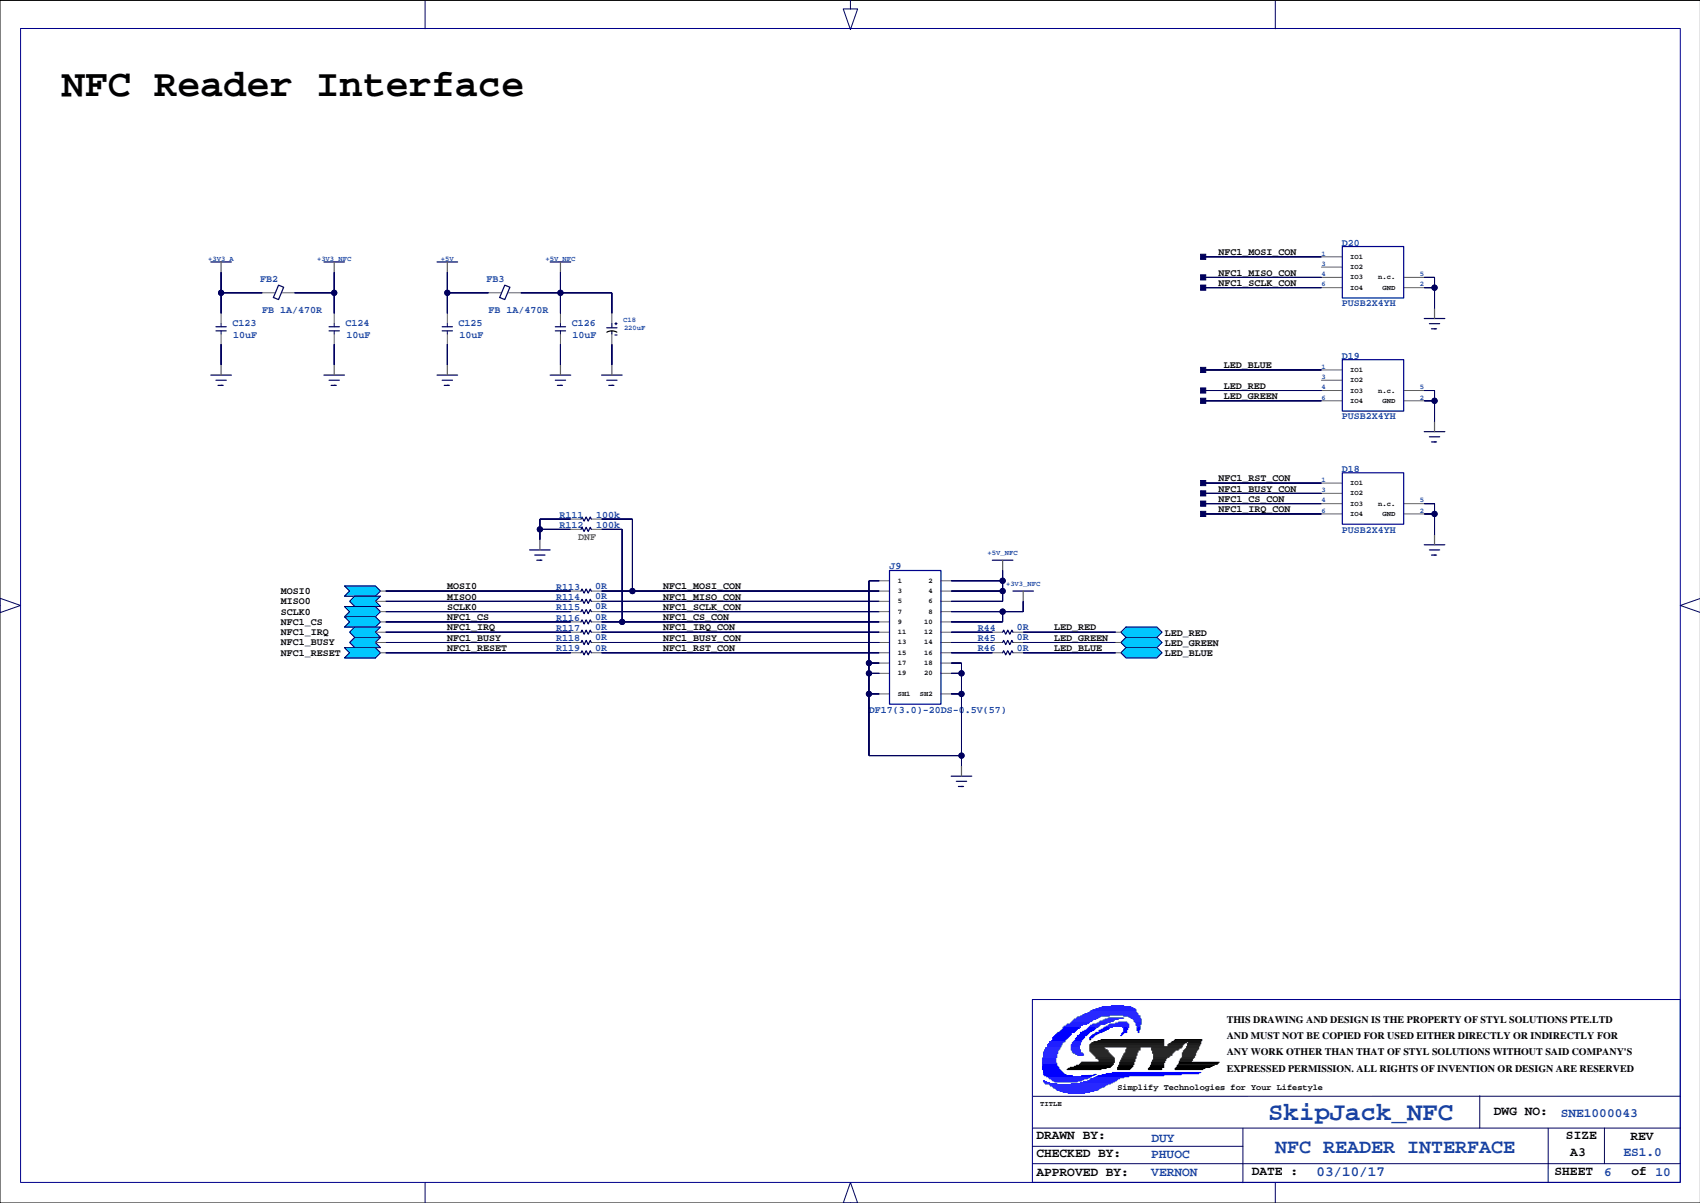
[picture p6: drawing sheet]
<svg xmlns="http://www.w3.org/2000/svg" width="420mm" height="297mm" viewBox="0 0 420 297" stroke-linecap="round" stroke-linejoin="round" font-family="sans-serif">
<path d="M419.9 .1h-419.9v296.9h419.9M290.9 262.8h9.7M291.1 262.6h9.7M291.2 262.5h9.7M301.1 262.3h-9.9" fill="none" stroke="#000" stroke-width=".25"/>
<g fill="none" stroke="#606060" stroke-width=".25">
<path d="M54.6 77.4v2.5M64.8 72.3h3M69.7 72.3h3.1M82.5 77.4v2.5M110.5 77.4v2.5M120.6 72.3h3.1M125.6 72.3h3M138.4 77.4v2.5M151.1 77.4v2.5M326.3 63.4h5.1M326.3 71h5.1M326.3 66h5.1"/>
<path d="M326.3 68.5h5.1M346.6 71h5.1M346.6 68.5h5.1M54.6 82.5v2.5M82.5 82.5v2.5M110.5 82.5v2.5M138.4 82.5v2.5M151.1 82.5v2.5M326.3 91.3h5.1M326.3 99h5.1M326.3 93.9h5.1M326.3 96.4h5.1"/>
<path d="M346.6 99h5.1M346.6 96.4h5.1M326.3 119.3h5.1M140.9 128.2h2.6M140.9 130.7h2.6M146 128.2h2.6M146 130.7h2.6M326.3 126.9h5.1M326.3 121.8h5.1M326.3 124.4h5.1M346.6 126.9h5.1M346.6 124.4h5.1"/>
<path d="M92.7 148.5h2.5M92.7 156.1h2.5M92.7 158.6h2.5M94 145.9h1.2M94 151h1.2M94 153.6h1.2M140.9 145.9h2.6M140.9 148.5h2.6M140.9 151h2.6M140.9 153.6h2.6M140.9 156.1h2.6M140.9 158.6h2.6"/>
<path d="M146 145.9h2.6M146 148.5h2.6M146 151h2.6M146 153.6h2.6M146 156.1h2.6M146 158.6h2.6M217.1 145.9h2.6M217.1 148.5h2.6M217.1 151h2.6M217.1 153.6h2.6M217.1 156.1h2.6M217.1 158.6h2.6"/>
<path d="M217.1 143.4h2.6M232.4 145.9h2.5M232.4 148.5h2.5M232.4 151h2.5M232.4 153.6h2.5M232.4 156.1h2.5M232.4 158.6h2.5M232.4 143.4h2.5M245.1 156.1h2.5M245.1 158.6h2.5M250.1 156.1h2.6M250.1 158.6h2.6"/>
<path d="M275.5 156.1h1.3M275.5 158.6h1.3M94 161.2h1.2M140.9 161.2h2.6M146 161.2h2.6M217.1 161.2h2.6M217.1 171.3h2.6M217.1 163.7h2.6M217.1 166.3h2.6M232.4 161.2h2.5M232.4 171.3h2.5M232.4 163.7h2.5"/>
<path d="M232.4 166.3h2.5M245.1 161.2h2.5M250.1 161.2h2.6M275.5 161.2h1.3"/>
</g>
<g fill="none" stroke="#00005e" stroke-width=".3">
<path d="M52.1 64.7h5M68.8 70.4l1.3 .5-1.3 3.1-1.3-.5zM80 64.7h5.1M107.9 64.7h5.1M124.7 70.4l1.2 .5-1.2 3.1-1.3-.5zM135.9 64.7h5M151.1 79.9v1M151.9 79.9h.5M152.1 79.7v.5M351.7 78.6h5.1M353 79.9h2.5M52.1 92.6h5"/>
<path d="M53.3 80.7h2.6M53.3 81.7h2.6M53.3 93.9h2.6M53.8 95.2h1.3M54.6 95.2h.1M80 92.6h5.1M81.3 80.7h2.5M81.3 81.7h2.5M81.3 93.9h2.5M81.8 95.2h1.2M82.5 95.2h.1M107.9 92.6h5.1"/>
<path d="M109.2 80.7h2.5M109.2 81.7h2.5M109.2 93.9h2.5M109.7 95.2h1.3M110.5 95.2h.1M135.9 92.6h5M137.1 80.7h2.6M137.1 81.7h2.6M137.1 93.9h2.6M137.6 95.2h1.3M138.4 95.2h.1M148.6 92.6h5"/>
<path d="M149.8 93.9h2.6M149.8 80.9h2.6M150.3 95.2h1.3M151.1 95.2h.1M151.1 81.7v.8M151.9 82.7h.5M353.5 81.2h1.3M354.2 81.2h.1M351.7 106.6h5.1M353 107.9h2.5M353.5 109.1h1.3M354.2 109.1h.1"/>
<path d="M130.8 135.8h5.1M132.1 137.1h2.5M132.6 138.3h1.2M133.3 138.3h.1M143.5 128.2l.2-.5 .5 1 .5-1 .6 1 .5-1 .2 .5M143.5 130.7l.2-.5 .5 1 .5-1 .6 1 .5-1 .2 .5M245.1 138.3h5M351.7 134.5h5.1M353 135.8h2.5M353.5 137.1h1.3M354.2 137.1h.1M143.5 145.9l.2-.5 .5 1.1 .5-1.1 .6 1.1 .5-1.1 .2 .5"/>
<path d="M143.5 148.5l.2-.5 .5 1 .5-1 .6 1 .5-1 .2 .5M143.5 151l.2-.5 .5 1 .5-1 .6 1 .5-1 .2 .5M143.5 153.6l.2-.5 .5 1 .5-1 .6 1 .5-1 .2 .5M143.5 156.1l.2-.5 .5 1 .5-1 .6 1 .5-1 .2 .5M143.5 158.6l.2-.5 .5 1 .5-1 .6 1 .5-1 .2 .5M247.6 156.1l.2-.5 .6 1 .5-1 .5 1 .5-1 .2 .5M247.6 158.6l.2-.5 .6 1 .5-1 .5 1 .5-1 .2 .5M250.1 145.9h5.1M143.5 161.2l.2-.5 .5 1 .5-1 .6 1 .5-1 .2 .5M247.6 161.2l.2-.5 .6 1 .5-1 .5 1 .5-1 .2 .5M234.9 191.7h5.1M236.2 192.9h2.5"/>
<path d="M236.7 194.2h1.2M237.4 194.2h.1"/>
</g>
<g fill="none" stroke="#606060" stroke-width=".3">
<path d="M54.6 64.7v2.5M82.5 64.7v2.5M110.5 64.7v2.5M138.4 64.7v2.5M354.2 76.1v2.5M54.6 90.1v2.5M82.5 90.1v2.5M110.5 90.1v2.5M138.4 90.1v2.5M151.1 90.1v2.5M354.2 104v2.6M133.3 133.2v2.6"/>
<path d="M247.6 138.3v2.6M354.2 132v2.5M252.7 145.9v2.6M237.4 189.1v2.6"/>
</g>
<g fill="none" stroke="#00005e" stroke-width=".25">
<path d="M210 0v2.2h1.8l-1.8 5.1-1.8-5.1h1.8M105 .2v6.9M314.9 .2v6.9M54.6 67.2v10.2M54.6 79.9v.8M54.6 72.3h10.2M72.8 72.3h9.7M82.5 67.2v10.2M82.5 79.9v.8M110.5 67.2v10.2M110.5 79.9v.8M110.5 72.3h10.1"/>
<path d="M128.6 72.3h22.5v5.1M138.4 67.2v10.2M138.4 79.9v.8M297.1 63.4h29.2M297.1 68.5h29.2M297.1 71h29.2M351.7 68.5h2.5v7.6M351.7 71h2.5M54.6 81.7v.8M54.6 85v5.1M82.5 81.7v.8M82.5 85v5.1"/>
<path d="M110.5 81.7v.8M110.5 85v5.1M138.4 81.7v.8M138.4 85v5.1M151.1 85v5.1M297.1 99h29.2M297.1 96.4h29.2M297.1 91.3h29.2M351.7 96.4h2.5v7.6M351.7 99h2.5M297.1 119.3h29.2M133.3 130.7h7.6"/>
<path d="M140.9 128.2h-7.6v5M148.6 130.7h5v22.9M148.6 128.2h7.6v17.7M297.1 124.4h29.2M297.1 126.9h29.2M297.1 121.8h29.2M351.7 124.4h2.5v7.6M351.7 126.9h2.5M-.1 149.5l.1-1.8 5.1 1.8-5.1 1.8v-1.8M85.1 144.7h7.6l1.3 1.2-1.3 1.3h-7.6l1.2-1.3zM85.1 149.8h7.6l1.3 1.2-1.3 1.3h-7.6l1.2-1.3zM85.1 152.3h7.6l1.3 1.3-1.3 1.2h-7.6l1.2-1.2z"/>
<path d="M85.1 159.9h7.6l1.3 1.3-1.3 1.2h-7.6l1.2-1.2zM86.3 148.5l1.3-1.3h6.4l-1.3 1.3 1.3 1.3h-6.4zM86.3 156.1l1.3-1.3h6.4l-1.3 1.3 1.3 1.3h-6.4zM86.3 158.6l1.3-1.2h6.4l-1.3 1.2 1.3 1.3h-6.4zM95.2 153.6h45.7M95.2 148.5h45.7M95.2 151h45.7M95.2 145.9h45.7M95.2 156.1h45.7M95.2 158.6h45.7M148.6 153.6h68.5M148.6 148.5h68.5"/>
<path d="M148.6 151h68.5M148.6 145.9h68.5M148.6 156.1h68.5M148.6 158.6h68.5M217.1 143.4h-2.5v43.2h22.8M234.9 145.9h12.7M234.9 156.1h10.2M234.9 158.6h10.2M234.9 143.4h12.7M247.6 151v2.6h-12.7M247.6 140.9v7.6h-12.7M252.7 148.5v2.5h-17.8"/>
<path d="M252.7 156.1h22.8M252.7 158.6h22.8M276.8 156.1l1.3-1.3h7.6l1.3 1.3-1.3 1.3h-7.6zM276.8 158.6l1.3-1.2h7.6l1.3 1.2-1.3 1.3h-7.6zM419.9 147.8l-5 1.7 5 1.7M95.2 161.2h45.7M148.6 161.2h68.5M214.6 166.3h2.5M214.6 171.3h2.5M214.6 163.7h2.5M234.9 161.2h10.2M234.9 163.7h2.5v25.4"/>
<path d="M234.9 166.3h2.5M234.9 171.3h2.5M252.7 161.2h22.8M276.8 161.2l1.3-1.3h7.6l1.3 1.3-1.3 1.2h-7.6zM254.9 278.5h160M306.9 278.5v13.5M365.4 270.5v8M382.3 278.5v13.5M396.2 278.5v8.8M414.9 270.7h-159.9M105 292v5.1M210 297h1.8l-1.8-5-1.8 5 1.8 .1"/>
<path d="M254.9 287.3h160M254.9 283h52M314.9 292v5.1"/>
<circle cx="54.6" cy="72.3" r=".64"/>
<circle cx="82.5" cy="72.3" r=".64"/>
<circle cx="110.5" cy="72.3" r=".64"/>
<circle cx="138.4" cy="72.3" r=".64"/>
<circle cx="354.2" cy="71" r=".64"/>
<circle cx="354.2" cy="99" r=".64"/>
<circle cx="133.3" cy="130.7" r=".64"/>
<circle cx="354.2" cy="126.9" r=".64"/>
<circle cx="153.6" cy="153.6" r=".64"/>
<circle cx="156.2" cy="145.9" r=".64"/>
<circle cx="247.6" cy="143.4" r=".64"/>
<circle cx="247.6" cy="145.9" r=".64"/>
<circle cx="247.6" cy="151" r=".64"/>
<circle cx="214.6" cy="171.3" r=".64"/>
<circle cx="214.6" cy="163.7" r=".64"/>
<circle cx="214.6" cy="166.3" r=".64"/>
<circle cx="237.4" cy="171.3" r=".64"/>
<circle cx="237.4" cy="166.3" r=".64"/>
<circle cx="237.4" cy="186.6" r=".64"/>
</g>
<g fill="#00005e" stroke="#00005e" stroke-width=".25">
<path d="M54.6 72.3v5.1z" fill-rule="evenodd"/>
<path d="M54.6 67.2v5.1z" fill-rule="evenodd"/>
<path d="M54.6 72.3h10.2z" fill-rule="evenodd"/>
<path d="M54.6 85v5.1z" fill-rule="evenodd"/>
<path d="M72.8 72.3h9.7z" fill-rule="evenodd"/>
<path d="M82.5 67.2v5.1z" fill-rule="evenodd"/>
<path d="M82.5 72.3v5.1z" fill-rule="evenodd"/>
<path d="M82.5 85v5.1z" fill-rule="evenodd"/>
<path d="M110.5 85v5.1z" fill-rule="evenodd"/>
<path d="M128.6 72.3h9.8z" fill-rule="evenodd"/>
<path d="M138.4 67.2v5.1z" fill-rule="evenodd"/>
<path d="M138.4 72.3v5.1z" fill-rule="evenodd"/>
<path d="M151.1 72.3v5.1z" fill-rule="evenodd"/>
<path d="M138.4 72.3h12.7z" fill-rule="evenodd"/>
<path d="M138.4 85v5.1z" fill-rule="evenodd"/>
<path d="M110.5 72.3h10.1z" fill-rule="evenodd"/>
<path d="M110.5 67.2v5.1z" fill-rule="evenodd"/>
<path d="M110.5 72.3v5.1z" fill-rule="evenodd"/>
<path d="M148.6 153.6h5z" fill-rule="evenodd"/>
<path d="M148.6 130.7h5z" fill-rule="evenodd"/>
<path d="M153.6 130.7v22.9z" fill-rule="evenodd"/>
<path d="M153.6 153.6h63.5z" fill-rule="evenodd"/>
<path d="M148.6 148.5h68.5z" fill-rule="evenodd"/>
<path d="M148.6 151h68.5z" fill-rule="evenodd"/>
<path d="M148.6 145.9h7.6z" fill-rule="evenodd"/>
<path d="M148.6 128.2h7.6z" fill-rule="evenodd"/>
<path d="M156.2 145.9h60.9z" fill-rule="evenodd"/>
<path d="M156.2 128.2v17.7z" fill-rule="evenodd"/>
<path d="M133.3 128.2v2.5z" fill-rule="evenodd"/>
<path d="M133.3 130.7v2.5z" fill-rule="evenodd"/>
<path d="M133.3 128.2h7.6z" fill-rule="evenodd"/>
<path d="M133.3 130.7h7.6z" fill-rule="evenodd"/>
<path d="M95.2 145.9h45.7z" fill-rule="evenodd"/>
<path d="M95.2 148.5h45.7z" fill-rule="evenodd"/>
<path d="M95.2 151h45.7z" fill-rule="evenodd"/>
<path d="M95.2 153.6h45.7z" fill-rule="evenodd"/>
<path d="M95.2 156.1h45.7z" fill-rule="evenodd"/>
<path d="M95.2 158.6h45.7z" fill-rule="evenodd"/>
<path d="M95.2 161.2h45.7z" fill-rule="evenodd"/>
<path d="M151.1 85v5.1z" fill-rule="evenodd"/>
<path d="M148.6 161.2h68.5z" fill-rule="evenodd"/>
<path d="M148.6 156.1h68.5z" fill-rule="evenodd"/>
<path d="M148.6 158.6h68.5z" fill-rule="evenodd"/>
<path d="M247.6 143.4v2.5z" fill-rule="evenodd"/>
<path d="M234.9 148.5h12.7z" fill-rule="evenodd"/>
<path d="M247.6 145.9v2.6z" fill-rule="evenodd"/>
<path d="M247.6 140.9v2.5z" fill-rule="evenodd"/>
<path d="M234.9 145.9h12.7z" fill-rule="evenodd"/>
<path d="M234.9 143.4h12.7z" fill-rule="evenodd"/>
<path d="M252.7 156.1h22.8z" fill-rule="evenodd"/>
<path d="M234.9 156.1h10.2z" fill-rule="evenodd"/>
<path d="M234.9 158.6h10.2z" fill-rule="evenodd"/>
<path d="M234.9 161.2h10.2z" fill-rule="evenodd"/>
<path d="M252.7 161.2h22.8z" fill-rule="evenodd"/>
<path d="M252.7 158.6h22.8z" fill-rule="evenodd"/>
<path d="M247.6 151v2.6z" fill-rule="evenodd"/>
<path d="M234.9 153.6h12.7z" fill-rule="evenodd"/>
<path d="M234.9 151h12.7z" fill-rule="evenodd"/>
<path d="M247.6 151h5.1z" fill-rule="evenodd"/>
<path d="M252.7 148.5v2.5z" fill-rule="evenodd"/>
<path d="M237.4 186.6v2.5z" fill-rule="evenodd"/>
<path d="M214.6 166.3h2.5z" fill-rule="evenodd"/>
<path d="M214.6 171.3h2.5z" fill-rule="evenodd"/>
<path d="M234.9 171.3h2.5z" fill-rule="evenodd"/>
<path d="M237.4 163.7v2.6z" fill-rule="evenodd"/>
<path d="M214.6 163.7h2.5z" fill-rule="evenodd"/>
<path d="M214.6 171.3v15.3z" fill-rule="evenodd"/>
<path d="M214.6 166.3v5z" fill-rule="evenodd"/>
<path d="M234.9 163.7h2.5z" fill-rule="evenodd"/>
<path d="M234.9 166.3h2.5z" fill-rule="evenodd"/>
<path d="M214.6 143.4h2.5z" fill-rule="evenodd"/>
<path d="M214.6 163.7v2.6z" fill-rule="evenodd"/>
<path d="M214.6 143.4v20.3z" fill-rule="evenodd"/>
<path d="M237.4 171.3v15.3z" fill-rule="evenodd"/>
<path d="M214.6 186.6h22.8z" fill-rule="evenodd"/>
<path d="M237.4 166.3v5z" fill-rule="evenodd"/>
<path d="M297.1 124.4h29.2z" fill-rule="evenodd"/>
<path d="M296.5 123.7h1.2v1.3h-1.2z" fill-rule="evenodd"/>
<path d="M297.1 63.4h29.2z" fill-rule="evenodd"/>
<path d="M296.5 62.8h1.2v1.2h-1.2z" fill-rule="evenodd"/>
<path d="M351.7 124.4h2.5z" fill-rule="evenodd"/>
<path d="M354.2 126.9v5.1z" fill-rule="evenodd"/>
<path d="M351.7 126.9h2.5z" fill-rule="evenodd"/>
<path d="M354.2 124.4v2.5z" fill-rule="evenodd"/>
<path d="M354.2 96.4v2.6z" fill-rule="evenodd"/>
<path d="M354.2 99v5z" fill-rule="evenodd"/>
<path d="M351.7 99h2.5z" fill-rule="evenodd"/>
<path d="M351.7 96.4h2.5z" fill-rule="evenodd"/>
<path d="M351.7 68.5h2.5z" fill-rule="evenodd"/>
<path d="M351.7 71h2.5z" fill-rule="evenodd"/>
<path d="M354.2 71v5.1z" fill-rule="evenodd"/>
<path d="M354.2 68.5v2.5z" fill-rule="evenodd"/>
<path d="M297.1 99h29.2z" fill-rule="evenodd"/>
<path d="M296.5 98.3h1.2v1.3h-1.2z" fill-rule="evenodd"/>
<path d="M297.1 91.3h29.2z" fill-rule="evenodd"/>
<path d="M296.5 90.7h1.2v1.3h-1.2z" fill-rule="evenodd"/>
<path d="M297.1 96.4h29.2z" fill-rule="evenodd"/>
<path d="M296.5 95.8h1.2v1.3h-1.2z" fill-rule="evenodd"/>
<path d="M297.1 68.5h29.2z" fill-rule="evenodd"/>
<path d="M296.5 67.9h1.2v1.2h-1.2z" fill-rule="evenodd"/>
<path d="M297.1 71h29.2z" fill-rule="evenodd"/>
<path d="M296.5 70.4h1.2v1.3h-1.2z" fill-rule="evenodd"/>
<path d="M297.1 126.9h29.2z" fill-rule="evenodd"/>
<path d="M296.5 126.3h1.2v1.2h-1.2z" fill-rule="evenodd"/>
<path d="M297.1 119.3h29.2z" fill-rule="evenodd"/>
<path d="M296.5 118.6h1.2v1.3h-1.2z" fill-rule="evenodd"/>
<path d="M297.1 121.8h29.2z" fill-rule="evenodd"/>
<path d="M296.5 121.2h1.2v1.3h-1.2z" fill-rule="evenodd"/>
<circle cx="54.6" cy="72.3" r=".64"/>
<circle cx="82.5" cy="72.3" r=".64"/>
<circle cx="138.4" cy="72.3" r=".64"/>
<circle cx="110.5" cy="72.3" r=".64"/>
<circle cx="153.6" cy="153.6" r=".64"/>
<circle cx="156.2" cy="145.9" r=".64"/>
<circle cx="133.3" cy="130.7" r=".64"/>
<circle cx="247.6" cy="145.9" r=".64"/>
<circle cx="247.6" cy="143.4" r=".64"/>
<circle cx="247.6" cy="151" r=".64"/>
<circle cx="214.6" cy="171.3" r=".64"/>
<circle cx="214.6" cy="166.3" r=".64"/>
<circle cx="214.6" cy="163.7" r=".64"/>
<circle cx="237.4" cy="186.6" r=".64"/>
<circle cx="237.4" cy="171.3" r=".64"/>
<circle cx="237.4" cy="166.3" r=".64"/>
<circle cx="354.2" cy="126.9" r=".64"/>
<circle cx="354.2" cy="99" r=".64"/>
<circle cx="354.2" cy="71" r=".64"/>
</g>
<g fill="#00c7ff" stroke="#00c7ff" stroke-width=".25">
<path d="M85.1 144.7h7.6l1.3 1.2-1.3 1.3h-7.6h7.6h-7.6l1.2-1.3z" fill-rule="evenodd"/>
<path d="M86.3 148.5l1.3-1.3h6.4l-1.3 1.3 1.3 1.3h-6.4z" fill-rule="evenodd"/>
<path d="M85.1 149.8h7.6l1.3 1.2-1.3 1.3h-7.6h7.6h-7.6l1.2-1.3z" fill-rule="evenodd"/>
<path d="M85.1 152.3h7.6l1.3 1.3-1.3 1.2h-7.6h7.6h-7.6l1.2-1.2z" fill-rule="evenodd"/>
<path d="M85.1 159.9h7.6l1.3 1.3-1.3 1.2h-7.6h7.6h-7.6l1.2-1.2z" fill-rule="evenodd"/>
<path d="M86.3 156.1l1.3-1.3h6.4l-1.3 1.3 1.3 1.3h-6.4z" fill-rule="evenodd"/>
<path d="M86.3 158.6l1.3-1.2h6.4l-1.3 1.2 1.3 1.3h-6.4z" fill-rule="evenodd"/>
<path d="M276.8 156.1l1.3-1.3h7.6l1.3 1.3-1.3 1.3h-7.6z" fill-rule="evenodd"/>
<path d="M276.8 158.6l1.3-1.2h7.6l1.3 1.2-1.3 1.3h-7.6z" fill-rule="evenodd"/>
<path d="M276.8 161.2l1.3-1.3h7.6l1.3 1.3-1.3 1.2h-7.6z" fill-rule="evenodd"/>
</g>
<path d="M5.1 7h409.8v285h-409.8zM254.9 246.8h160v45.2h-160z" fill="none" stroke="#00008b" stroke-width=".25"/>
<g fill="none" stroke="#00f" stroke-width=".3">
<path d="M257.7 259.8h3.5M257.9 259.2h3.6M257.9 259.5h3.3M258.2 258.7h3.5M258.2 259h3.5M258.7 258h3.6M258.7 258.2h3.3M258.7 258.5h3.3M259 257.7h3.3M259.2 257.2h3.8M259.2 257.5h3.3M259.7 257h3.3"/>
<path d="M260 256.2h3.8M260 256.5h3.5M260 256.7h3.3M260.2 255.9h3.8M260.5 255.7h3.8M260.7 255.4h3.8M261 255.2h3.5M261.2 254.9h4.1M261.7 254.7h3.9M262 254.4h3.8M262.3 254.2h3.8M262.5 253.7h4.3"/>
<path d="M262.5 253.9h4.1M262.8 253.4h4M263.3 253.1h4M263.5 252.9h4.8M264.3 252.6h4.6M264.5 252.4h4.6M264.5 258h2.3M264.5 258.2h2.1M264.5 258.5h2.1M264.5 258.7h2.1M264.5 259h2.1M264.5 259.2h2.3"/>
<path d="M264.8 252.1h4.8M264.8 257.5h2M264.8 257.7h2M264.8 259.5h2M264.8 259.8h2M265 251.9h4.9M265 257.2h2.1M265.3 251.6h5.3M265.3 257h1.8M265.6 256.5h2M265.6 256.7h1.7M265.8 251.4h5.3"/>
<path d="M265.8 256.2h2M266.1 251.1h5.5M266.1 255.7h2.2M266.1 255.9h1.7M266.6 255.4h2M266.8 250.9h7.1M266.8 254.9h2.3M266.8 255.2h2.1M267.3 250.6h13.7M267.3 254.7h2.3M267.8 250.4h13.2M267.8 254.4h2.3"/>
<path d="M268.3 254.2h2.1M268.6 250.1h12.2M268.6 253.9h2M268.9 253.7h2.2M269.1 249.8h11.4M269.1 253.4h2.3M269.1 256.2h.8M269.1 256.5h.3M269.4 249.6h11.1M269.4 253.1h2.2M269.4 255.9h.7M269.6 255.7h.8"/>
<path d="M269.9 249.3h10.6M269.9 252.9h3M269.9 255.4h1M270.4 255.2h1M270.6 249.1h9.7M270.6 254.9h1.6M270.9 252.6h2.5M271.4 248.8h8.4M271.4 252.4h2.8M271.4 254.4h1.8M271.4 254.7h1.3M271.6 252.1h3.4"/>
<path d="M271.9 254.2h1.8M272.2 248.6h7.1M272.4 251.9h2.8M272.4 253.9h1.5M272.7 253.7h2M272.9 251.6h3.3M273.2 253.4h5.6M273.7 251.4h3.8M273.7 253.1h5.1M273.9 252.9h4.9M274.4 248.3h3.1M275.5 252.6h3"/>
<path d="M276.2 252.4h2.1M276.7 255.7h.3M277 255.2h.5M277 255.4h.2M277.2 253.7h1.6M277.2 254.9h1.1M277.5 250.9h4.1M277.5 253.9h1M277.5 254.2h1M277.5 254.4h.8M277.5 254.7h.8M278.8 251.1h2.8"/>
<path d="M279.3 251.4h2.3M279.8 251.6h2M280 251.9h1.8M280 252.1h1.8M280.3 252.4h1.5M280.5 252.6h1.3M280.5 252.9h1.3M280.5 253.1h1.1M280.8 253.4h.8M280.8 253.7h.8M280.8 253.9h.8M280.8 254.2h.8"/>
<path d="M280.8 254.4h.5M281 254.7h.1M281 254.9h.1M257.4 261.3h3.3M257.4 261.5h3.3M257.4 261.8h3.3M257.4 262h3.3M257.4 262.3h3.3M257.4 262.5h3.6M257.4 262.8h3.6M257.4 263.1h3.6M257.4 263.3h3.8"/>
<path d="M257.4 263.6h4.1M257.4 263.8h4.1M257.4 264.1h4.3M257.7 260h3.5M257.7 260.3h3.3M257.7 260.5h3.3M257.7 260.8h3.3M257.7 261h3.3M257.7 264.3h4.3M257.7 264.6h4.6M257.7 264.8h4.8M257.7 265.1h5.1"/>
<path d="M257.7 265.3h5.6M257.7 266.9h.2M257.7 267.1h.7M257.9 265.6h6.9M257.9 267.4h1.3M258.2 267.6h2.8M258.4 265.8h11.2M259 266.1h10.1M259.2 266.4h9.4M259.2 267.9h14.2M259.5 268.1h13.4M259.7 266.6h7.9"/>
<path d="M260 266.9h7.1M260 268.4h12.7M260.2 268.6h11.7M260.5 267.1h5.6M260.7 268.9h10.7M261 269.1h10.1M261.7 269.4h8.4M262.5 269.7h6.6M263.8 269.9h4M264.5 267.6h9.7M265 260h2.3M265.6 260.3h2"/>
<path d="M266.1 260.5h1.5M266.8 267.4h7.9M267.6 267.1h7.6M268.6 266.9h7.1M269.1 266.6h6.9M269.4 266.4h7.1M270.1 266.1h7.4M270.2 265.5l-3.1 .1M270.6 265.8h8.2M270.7 265.3h-.6M271.1 265.6h16.3M272.2 265.3h19.5"/>
<path d="M273.2 265.1h22.8M274.7 264.8h21.8"/>
</g>
<g fill="none" stroke="#000" stroke-width=".3">
<path d="M149.9 82a2.54 2.54 0 0 1 2.4 0M269.1 258h18.3M269.1 258.2h18.3M269.1 258.5h22.9M269.1 258.7h3.6M269.1 259h3.8M269.1 259.2h4.3M269.1 259.5h4.6M269.4 257.7h18M269.4 259.8h4.3M269.6 257.5h17.8M270.1 257.2h17.3"/>
<path d="M271.1 257h16.3M271.9 256.7h15.5M278 259.2h3.6M278 259.5h3M278 259.8h3M278.3 258.7h3.3M278.3 259h3.3M284.3 258.7h7.4M284.3 259h6.9M284.3 259.2h6.6M284.6 259.5h5.6M284.6 259.8h5.3"/>
<path d="M288.4 258h3.8M288.4 258.2h3.6M288.7 257.7h3.8M289.2 257.5h3.8M289.4 257.2h7.1M289.9 257h6.9M290.2 256.7h6.6M292.2 259.5h3.3M292.2 259.8h3.3M292.5 259.2h3.3M292.7 259h3.3M293 258.5h3"/>
<path d="M293 258.7h3M293.2 257.7h3.3M293.2 258h3.1M293.2 258.2h3.1M293.5 257.5h3M263.5 264.1h8.4M263.8 263.8h9.4M264.3 263.6h9.9M265.3 263.3h9.1M265.8 263.1h8.9M266.6 262.8h8.4M266.8 262.5h8.2"/>
<path d="M267.1 262.3h8.1M269.6 260h4.3M269.9 260.3h4.3M270.1 260.5h4.3M270.4 260.8h4.3M270.6 261h4.4M270.6 261.3h4.6M271.1 261.5h4.1M271.4 261.8h3.8M271.4 262h3.8M276 263.6h3.5M276 263.8h3.3"/>
<path d="M276 264.1h3M276.2 263.1h3.6M276.2 263.3h3.6M276.5 262.3h3.5M276.5 262.5h3.5M276.5 262.8h3.5M276.7 261.8h3.6M276.7 262h3.6M277 261.3h3.5M277 261.5h3.3M277.2 260.8h3.3M277.2 261h3.3"/>
<path d="M277.5 260.3h3.3M277.5 260.5h3.3M277.7 260h3.1M283.6 263.8h3.3M283.6 264.1h3.3M283.8 263.6h3.6M284.1 263.1h3.3M284.1 263.3h3.3M284.3 262.3h3.3M284.3 262.5h3.1M284.3 262.8h3.1M284.6 260h5.1"/>
<path d="M284.6 261.8h3.3M284.6 262h3M284.9 260.3h4.5M284.9 260.5h4.5M284.9 260.8h4M284.9 261h3.8M284.9 261.3h3.3M284.9 261.5h3M290.2 263.8h7.4M290.2 264.1h6.8M290.4 263.6h8.4M290.7 263.1h9.1"/>
<path d="M290.7 263.3h8.6M291.2 262h3.1M291.5 261.5h3M291.5 261.8h3M291.7 261.3h3.1M292 260h3.3M292 260.3h3.3M292 260.5h3.3M292 260.8h3M292 261h3"/>
</g>
<path d="M269.1 256.7h.1" fill="none" stroke="#00001c" stroke-width=".3"/>
<path d="M331.5 60.9h15.1v12.7h-15.1zM331.5 88.8h15.1v12.7h-15.1zM331.5 116.7h15.1v12.7h-15.1zM219.7 140.9h12.7v33h-12.7z" fill="none" stroke="#00008b" stroke-width=".3"/>
<text font-size="9.5" x="15.2" y="23.6">NFC Reader Interface</text>
<text font-size="6.3" fill="#1741a1" x="313.2" y="276.5">SkipJack_NFC</text>
<text font-size="4.9" fill="#1741a1" x="314.9" y="284.6">NFC READER INTERFACE</text>
<text font-size="3.5" fill="#1741a1" x="325.1" y="290.3">03/10/17</text>
<g font-size="3.2">
<text x="368.9" y="275.3">DWG NO:</text>
<text x="255.9" y="281.3">DRAWN BY:</text>
<text x="386.7" y="281.2">SIZE</text>
<text x="402.6" y="281.4">REV</text>
<text x="255.9" y="285.8">CHECKED BY:</text>
<text x="387.8" y="285.5">A3</text>
<text x="255.9" y="290.3">APPROVED BY:</text>
<text x="309.1" y="290">DATE :</text>
<text x="383.9" y="290">SHEET</text>
<text x="402.9" y="290">of 10</text>
</g>
<g font-size="3.2" fill="#1741a1">
<text x="385.4" y="275.7">SNE1000043</text>
<text x="284.3" y="282">DUY</text>
<text x="284.3" y="286">PHUOC</text>
<text x="400.9" y="285.5">ES1.0</text>
<text x="284.3" y="290.5">VERNON</text>
<text x="396.1" y="290.4">6</text>
</g>
<g font-size="2.5">
<text x="300.9" y="63">NFC1_MOSI_CON</text>
<text x="300.9" y="70.6">NFC1_SCLK_CON</text>
<text x="300.9" y="68.1">NFC1_MISO_CON</text>
<text x="302.2" y="90.9">LED_BLUE</text>
<text x="302.2" y="96">LED_RED</text>
<text x="302.2" y="98.5">LED_GREEN</text>
<text x="300.9" y="118.8">NFC1_RST_CON</text>
<text x="300.9" y="123.9">NFC1_CS_CON</text>
<text x="300.9" y="121.4">NFC1_BUSY_CON</text>
<text x="300.9" y="126.5">NFC1_IRQ_CON</text>
<text x="69.3" y="146.7">MOSI0</text>
<text x="69.3" y="149.2">MISO0</text>
<text x="110.5" y="145.5">MOSI0</text>
<text x="110.5" y="148">MISO0</text>
<text x="163.8" y="145.5">NFC1_MOSI_CON</text>
<text x="163.8" y="148">NFC1_MISO_CON</text>
<text x="69.3" y="151.7">SCLK0</text>
<text x="69.3" y="154.3">NFC1_CS</text>
<text x="110.5" y="150.6">SCLK0</text>
<text x="110.5" y="153.1">NFC1_CS</text>
<text x="110.5" y="155.7">NFC1_IRQ</text>
<text x="163.8" y="150.6">NFC1_SCLK_CON</text>
<text x="163.8" y="153.1">NFC1_CS_CON</text>
<text x="163.8" y="155.7">NFC1_IRQ_CON</text>
<text x="260.3" y="155.7">LED_RED</text>
<text x="69.3" y="156.8">NFC1_IRQ</text>
<text x="69.3" y="159.4">NFC1_BUSY</text>
<text x="69.3" y="161.9">NFC1_RESET</text>
<text x="110.5" y="158.2">NFC1_BUSY</text>
<text x="110.5" y="160.7">NFC1_RESET</text>
<text x="163.8" y="158.2">NFC1_BUSY_CON</text>
<text x="163.8" y="160.7">NFC1_RST_CON</text>
<text x="260.3" y="158.2">LED_GREEN</text>
<text x="260.3" y="160.7">LED_BLUE</text>
<text x="287.6" y="157">LED_RED</text>
<text x="287.6" y="159.5">LED_GREEN</text>
<text x="287.6" y="162.1">LED_BLUE</text>
<text x="302.9" y="252.6">THIS DRAWING AND DESIGN IS THE PROPERTY OF STYL SOLUTIONS PTE.LTD</text>
<text x="302.9" y="256.6">AND MUST NOT BE COPIED FOR USED EITHER DIRECTLY OR INDIRECTLY FOR</text>
<text x="302.9" y="260.6">ANY WORK OTHER THAN THAT OF STYL SOLUTIONS WITHOUT SAID COMPANY'S</text>
<text x="302.9" y="264.6">EXPRESSED PERMISSION. ALL RIGHTS OF INVENTION OR DESIGN ARE RESERVED</text>
</g>
<g font-size="2.5" fill="#1741a1">
<text x="331.4" y="60.7">D20</text>
<text x="64.2" y="69.6">FB2</text>
<text x="120.1" y="69.6">FB3</text>
<text x="64.8" y="77.4">FB 1A/470R</text>
<text x="120.6" y="77.4">FB 1A/470R</text>
<text x="331.4" y="75.6">PUSB2X4YH</text>
<text x="57.4" y="80.5">C123</text>
<text x="57.6" y="83.4">10uF</text>
<text x="85.3" y="80.5">C124</text>
<text x="85.5" y="83.4">10uF</text>
<text x="113.3" y="80.5">C125</text>
<text x="113.5" y="83.4">10uF</text>
<text x="141.2" y="80.5">C126</text>
<text x="141.4" y="83.4">10uF</text>
<text x="331.4" y="88.6">D19</text>
<text x="331.4" y="103.6">PUSB2X4YH</text>
<text x="331.4" y="116.6">D18</text>
<text x="138.1" y="127.8">R111</text>
<text x="138.1" y="130.4">R112</text>
<text x="147.2" y="127.8">100k</text>
<text x="147.2" y="130.3">100k</text>
<text x="331.4" y="131.5">PUSB2X4YH</text>
<text x="219.7" y="140.4">J9</text>
<text x="137.4" y="145.6">R113</text>
<text x="137.4" y="148.2">R114</text>
<text x="147" y="145.4">0R</text>
<text x="147" y="147.9">0R</text>
<text x="137.4" y="150.7">R115</text>
<text x="137.4" y="153.2">R116</text>
<text x="137.4" y="155.8">R117</text>
<text x="147" y="150.5">0R</text>
<text x="147" y="153">0R</text>
<text x="147" y="155.6">0R</text>
<text x="241.5" y="155.8">R44</text>
<text x="251.1" y="155.6">0R</text>
<text x="137.4" y="158.3">R118</text>
<text x="137.4" y="160.9">R119</text>
<text x="147" y="158.1">0R</text>
<text x="147" y="160.6">0R</text>
<text x="241.5" y="158.3">R45</text>
<text x="241.5" y="160.9">R46</text>
<text x="251.1" y="158.1">0R</text>
<text x="251.1" y="160.6">0R</text>
<text x="214.6" y="176">DF17(3.0)-20DS-0.5V(57)</text>
</g>
<text font-size="2.5" fill="#f00" x="142.7" y="133.4">DNF</text>
<text font-size="2.1" x="275.9" y="269.2">Simplify Technologies for Your Lifestyle</text>
<g font-size="1.8" fill="#1741a1">
<text x="51.4" y="64.4">+3V3_A</text>
<text x="78.3" y="64.4">+3V3_NFC</text>
<text x="108.9" y="64.4">+5V</text>
<text x="134.7" y="64.4">+5V_NFC</text>
<text x="326.3" y="63.1">1</text>
<text x="326.3" y="65.6">3</text>
<text x="326.3" y="68.2">4</text>
<text x="326.3" y="70.7">6</text>
<text x="350.7" y="68.2">5</text>
<text x="350.7" y="70.7">2</text>
<text x="153.9" y="79.6">C18</text>
<text x="154.1" y="81.6">220uF</text>
<text x="326.3" y="91">1</text>
<text x="326.3" y="93.6">3</text>
<text x="326.3" y="96.1">4</text>
<text x="326.3" y="98.7">6</text>
<text x="350.7" y="96.1">5</text>
<text x="350.7" y="98.7">2</text>
<text x="326.3" y="119">1</text>
<text x="326.3" y="121.5">3</text>
<text x="326.3" y="124">4</text>
<text x="350.7" y="124">5</text>
<text x="326.3" y="126.6">6</text>
<text x="350.7" y="126.6">2</text>
<text x="243.9" y="137">+5V_NFC</text>
<text x="248.4" y="144.6">+3V3_NFC</text>
</g>
<g font-size="1.8">
<text x="333.4" y="63.9">IO1</text>
<text x="333.4" y="66.4">IO2</text>
<text x="333.4" y="69">IO3</text>
<text x="333.4" y="71.5">IO4</text>
<text x="340.4" y="69">n.c.</text>
<text x="341.4" y="71.5">GND</text>
<text x="333.4" y="91.8">IO1</text>
<text x="333.4" y="94.4">IO2</text>
<text x="333.4" y="96.9">IO3</text>
<text x="333.4" y="99.5">IO4</text>
<text x="340.4" y="96.9">n.c.</text>
<text x="341.4" y="99.5">GND</text>
<text x="333.4" y="119.8">IO1</text>
<text x="333.4" y="122.3">IO2</text>
<text x="333.4" y="124.9">IO3</text>
<text x="340.4" y="124.9">n.c.</text>
<text x="333.4" y="127.4">IO4</text>
<text x="341.4" y="127.4">GND</text>
<text x="221.7" y="143.9">1</text>
<text x="229.3" y="143.9">2</text>
<text x="221.7" y="146.4">3</text>
<text x="221.7" y="149">5</text>
<text x="229.3" y="146.4">4</text>
<text x="229.3" y="149">6</text>
<text x="221.7" y="151.5">7</text>
<text x="221.7" y="154.1">9</text>
<text x="228.2" y="154.1">10</text>
<text x="229.3" y="151.5">8</text>
<text x="221.7" y="156.6">11</text>
<text x="221.7" y="159.1">13</text>
<text x="221.7" y="161.7">15</text>
<text x="228.2" y="156.6">12</text>
<text x="228.2" y="159.1">14</text>
<text x="228.2" y="161.7">16</text>
<text x="221.7" y="164.2">17</text>
<text x="221.7" y="166.8">19</text>
<text x="228.2" y="164.2">18</text>
<text x="228.2" y="166.8">20</text>
<text x="221.7" y="171.8">SH1</text>
<text x="227.2" y="171.8">SH2</text>
<text x="256.9" y="273.1">TITLE</text>
</g>
</svg>
